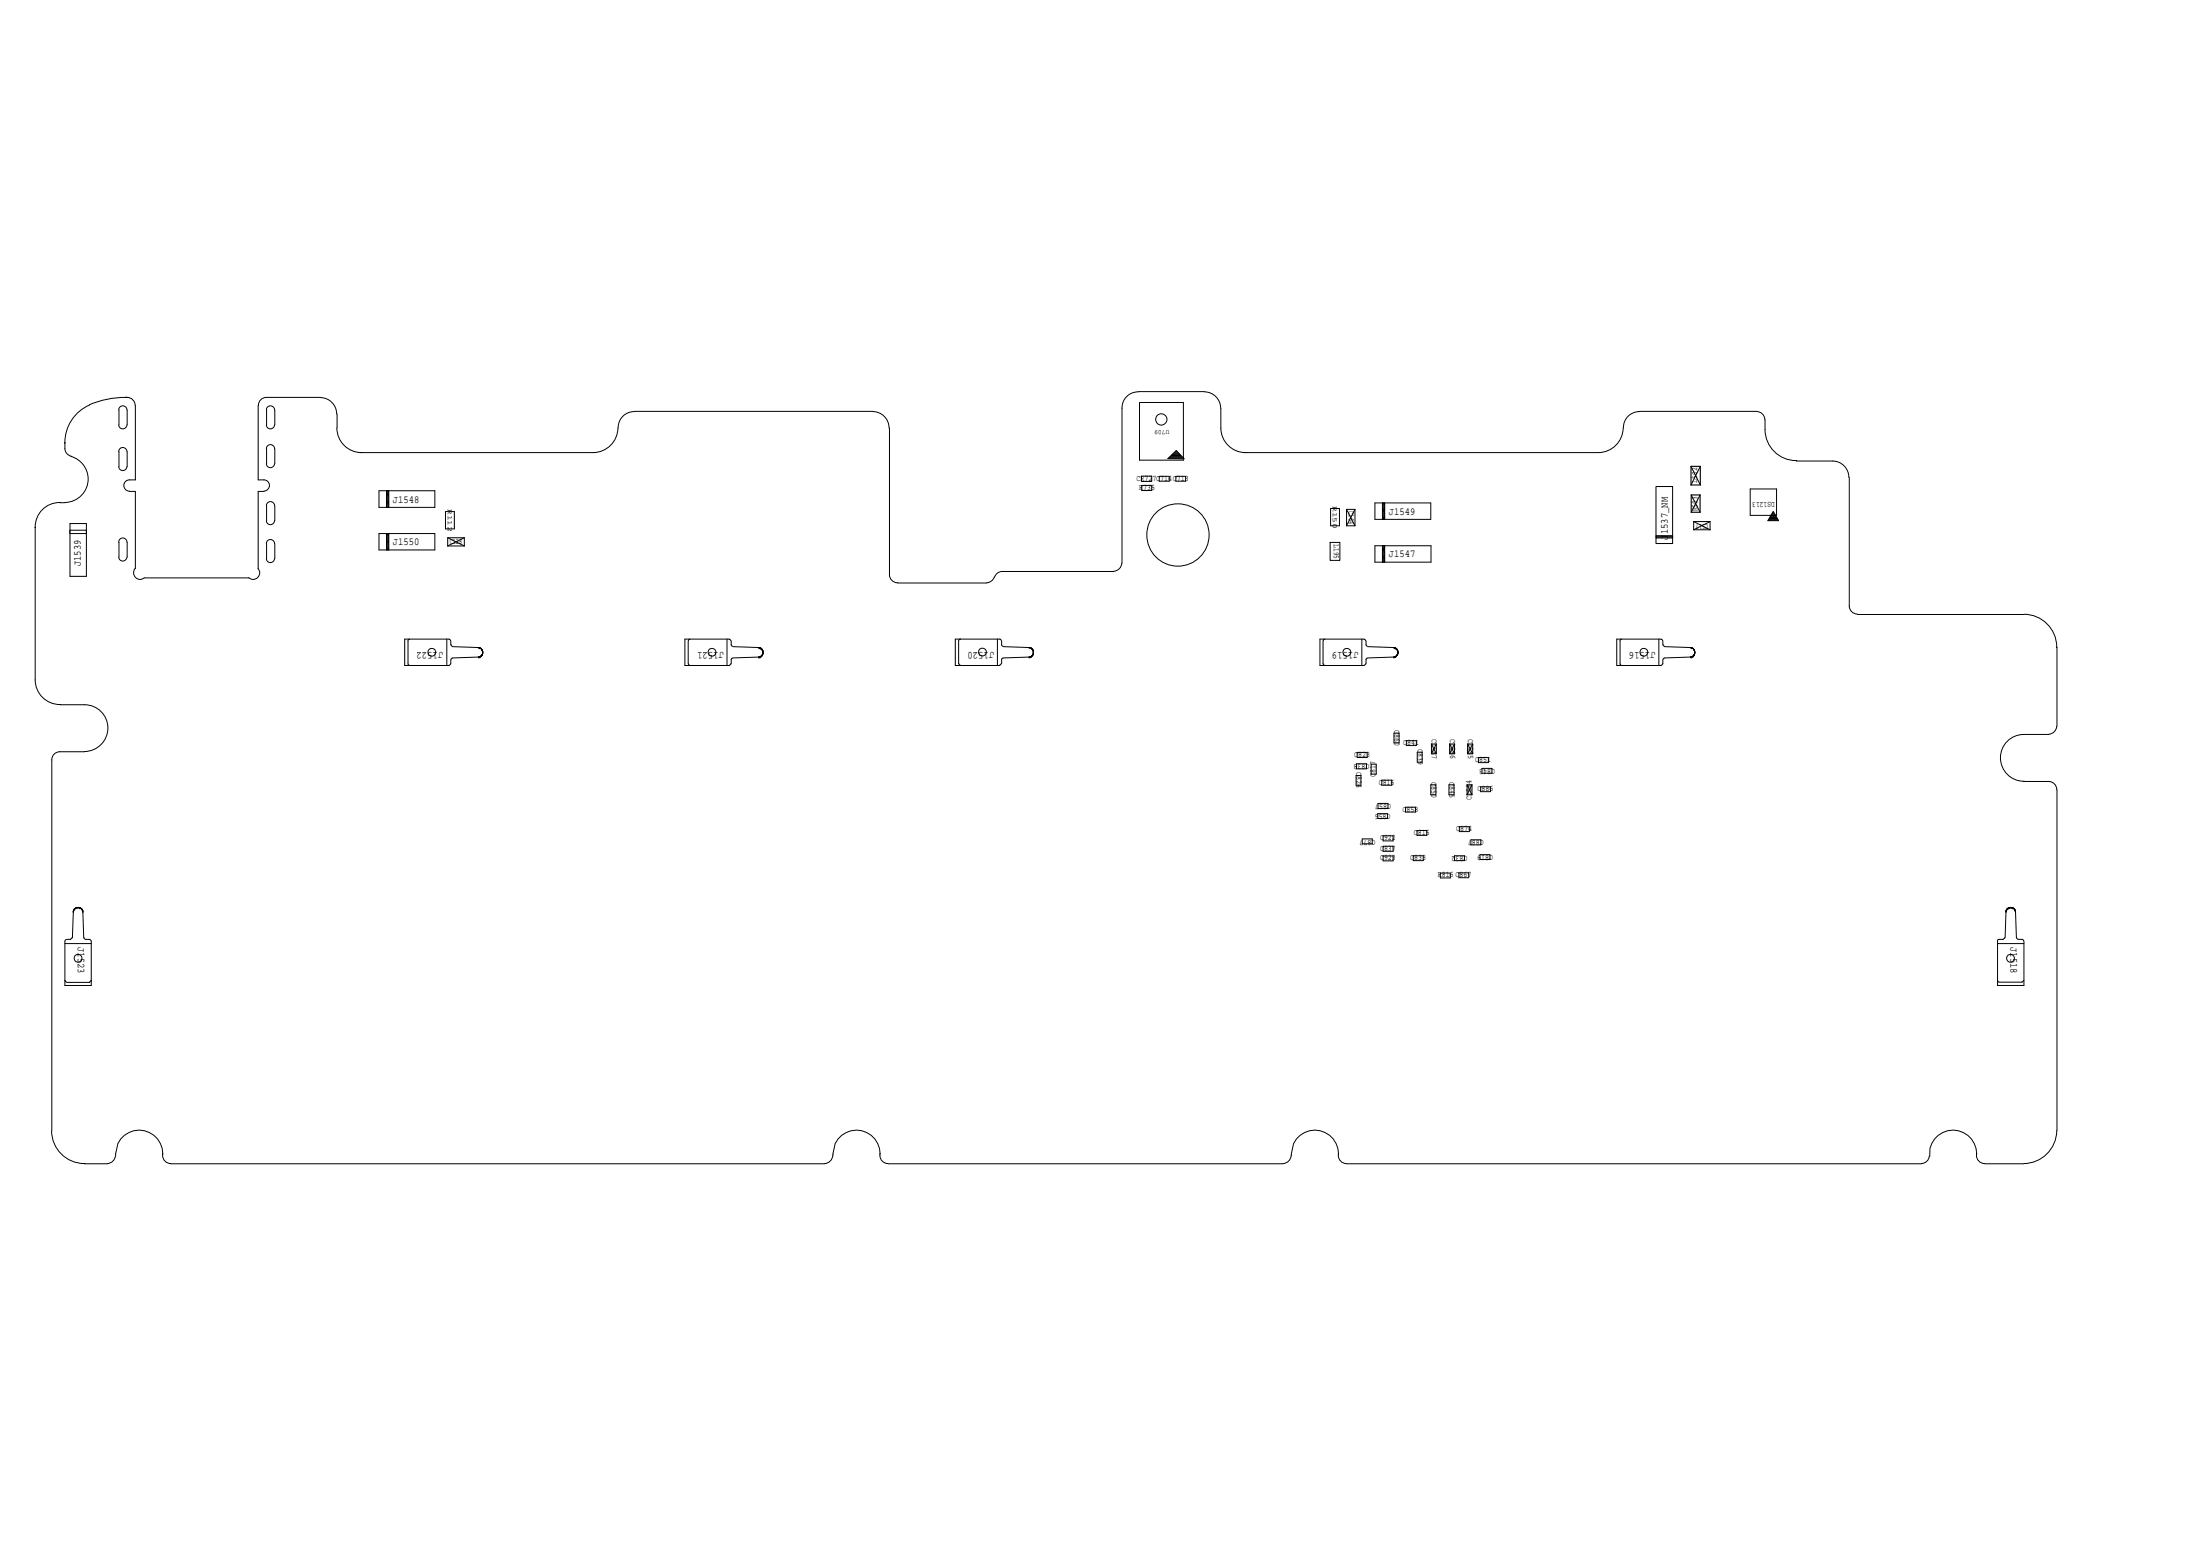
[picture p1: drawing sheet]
<svg xmlns="http://www.w3.org/2000/svg" width="420mm" height="297mm" viewBox="0 0 420 297" stroke-linecap="round" stroke-linejoin="round" font-family="sans-serif">
<g fill="none" stroke="#000" stroke-width=".19">
<path d="M17.1 77.3a17.7 17.7 0 0 1 7.1-1.4h-.2a1.56 1.56 0 0 1 1.8 1.5M17.1 77.3a7.8 7.8 0 0 0-4.7 7.3v-.1a2.13 2.13 0 0 0 .8 2.4l.4 .2M22.7 78.3a.78 .78 0 0 1 .8-.8 .78 .78 0 0 1 .7 .8M22.7 78.3v2.8M24.3 78.3v2.8M25.9 77.4v14.2h-1.1a1.08 1.08 0 0 0-1.1 1.1 1.08 1.08 0 0 0 1.1 1.1M49.3 77.4v14.2h1.1a1.08 1.08 0 0 1 1.1 1.1 1.08 1.08 0 0 1-1.1 1.1M52.4 78.3a.78 .78 0 0 0-.7-.8 .78 .78 0 0 0-.8 .8v2.8a.76 .76 0 0 0 .8 .8 .76 .76 0 0 0 .7-.8M52.5 78.3v2.8M61.2 75.9h-10.3a1.52 1.52 0 0 0-1.6 1.5M61.2 75.9a3.1 3.1 0 0 1 3.1 3.1M64.4 79v2.7"/>
<path d="M121.2 78.6a3.1 3.1 0 0 0-3.1 3.1M121.2 78.5h45.5M166.7 78.6a3.1 3.1 0 0 1 3.1 3.1M217.4 74.8a3.1 3.1 0 0 0-3.1 3.1v29.6M217.4 74.8h12.6M217.6 76.8h8.4v11h-8.4zM230 74.8a3.2 3.2 0 0 1 3.2 3.1v3.8a4.7 4.7 0 0 0 4.7 4.7h67.4a4.8 4.8 0 0 0 4.7-4.7M313.2 78.6a3.1 3.1 0 0 0-3.2 3.1M313.2 78.5h22.3M335.5 78.6a1.54 1.54 0 0 1 1.5 1.5M11.5 95.9a4.7 4.7 0 0 0-4.8 4.8v29.1a4.7 4.7 0 0 0 4.8 4.7M11.5 96h.9"/>
<path d="M13.4 99.9h3.1v10.1h-3.1zM13.5 87.1a4.5 4.5 0 0 1 3.3 4.9 4.5 4.5 0 0 1-4.4 3.9M22.7 89.1a.78 .78 0 0 0 .8 .7 .78 .78 0 0 0 .7-.7M22.7 86.2a.78 .78 0 0 1 .8-.8 .78 .78 0 0 1 .7 .8M22.7 81.1a.78 .78 0 0 0 .8 .8 .78 .78 0 0 0 .7-.8M22.7 86.2v2.9M24.3 86.2v2.9M24.8 93.8h1.1v14.7M50.4 93.8h-1.1v14.7M52.4 96.6a.78 .78 0 0 0-.7-.8 .78 .78 0 0 0-.8 .8v2.8a.76 .76 0 0 0 .8 .8 .76 .76 0 0 0 .7-.8M52.4 85.7a.78 .78 0 0 0-.7-.8 .78 .78 0 0 0-.8 .8v2.8a.76 .76 0 0 0 .8 .8 .76 .76 0 0 0 .7-.8M52.5 85.7v2.8"/>
<path d="M52.5 96.6v2.8M64.3 81.7a4.7 4.7 0 0 0 4.8 4.7h44.2a4.8 4.8 0 0 0 4.7-4.7M72.4 93.7h10.6v3.2h-10.6zM73.8 96.8h.4M73.8 96.6h.4M73.8 96.4h.4M73.8 96.3h.4M73.8 96.1h.4M73.8 95.9h.4M73.8 95.8h.4M73.8 95.6h.4M73.8 95.4h.4"/>
<path d="M73.8 95.2h.4M73.8 95.1h.4M73.8 94.9h.4M73.8 94.7h.4M73.8 94.6h.4M73.8 94.4h.4M73.8 94.2h.4M73.8 94.1h.4M73.8 93.9h.4M73.8 93.7h.4M73.8 93.7v3.2M74.2 93.7v3.2"/>
<path d="M85.1 97.7h1.7v3.3h-1.7zM169.9 81.7v28a1.54 1.54 0 0 0 1.5 1.6M218 90.9h2v1h-2zM218 92.7h2v.9h-2zM221.4 90.9h1.9v1h-1.9zM223 87.5l1.7-1.5 1.4 1.6zM223.1 87.5h2.9M223.3 87.3h2.5M223.5 87.1h2.2M223.7 87h1.8M223.8 86.8h1.6M224 86.6h1.2"/>
<path d="M224.2 86.4h.8M224.4 86.3h.5M224.6 86.1h.1M224.6 90.9h1.8v1h-1.8zM254.1 97.1h1.7v3.3h-1.7zM257.2 97.2v3.2M257.2 97.2h1.6M257.2 97.2l1.6 3.2M258.8 97.2l-1.6 3.2M258.8 97.2v3.2M262.6 96h10.7v3.1h-10.7zM264 99h.4"/>
<path d="M264 98.8h.4M264 98.6h.4M264 98.5h.4M264 98.3h.4M264 98.1h.4M264 98h.4M264 97.8h.4M264 97.6h.4M264 97.5h.4M264 97.3h.4M264 97.1h.4M264 96.9h.4"/>
<path d="M264 96.8h.4M264 96.6h.4M264 96.4h.4M264 96.3h.4M264 96.1h.4M264 96v3.1M264.4 96v3.1M316.3 92.9h3.1v10.9h-3.1zM322.9 89l1.8 3.6M323 94.5l1.7 3.3M323.5 99.6v1.5M323.5 99.6h3.1"/>
<path d="M323.5 99.6l3.1 1.5M324.7 94.5l-1.7 3.3M324.7 89l-1.8 3.6M326.6 99.6v1.5M326.6 99.6l-3.1 1.5M334.3 93.3h5v5.1h-5zM337.1 80.1a7.5 7.5 0 0 0 1.1 5.4 5.9 5.9 0 0 0 4.9 2.4M337.7 99.3h1.9M337.8 99.1h1.7M337.9 99h1.5M338 98.8h1.3M338.1 98.6h1.1"/>
<path d="M338.2 98.5h.9M338.3 98.3h.7M338.4 98.1h.6M338.5 98h.3M338.6 97.8h.1M338.7 97.7l1 1.7h-2.1zM343.1 88h6.9a3.1 3.1 0 0 1 3.1 3.1M353.2 91.1v24.6a1.54 1.54 0 0 0 1.5 1.5M13.3 101.2h3.2v.7h-3.2zM22.7 106.3a.78 .78 0 0 0 .8 .8 .78 .78 0 0 0 .7-.8M22.7 103.5a.78 .78 0 0 1 .8-.8 .78 .78 0 0 1 .7 .8M22.7 103.5v2.8"/>
<path d="M24.3 103.5v2.8M25.8 108.5a1.26 1.26 0 0 0 .1 1.7 1.26 1.26 0 0 0 1.7 .1M27.6 110.3h19.9M49.3 108.5a1.23 1.23 0 0 1-.1 1.7 1.23 1.23 0 0 1-1.7 .1M52.4 103.8a.78 .78 0 0 0-.7-.8 .78 .78 0 0 0-.8 .8v2.8a.76 .76 0 0 0 .8 .8 .76 .76 0 0 0 .7-.8M52.5 103.8v2.8M72.4 101.9h10.6v3.1h-10.6zM73.8 104.9h.4M73.8 104.7h.4M73.8 104.6h.4M73.8 104.4h.4M73.8 104.2h.4"/>
<path d="M73.8 102.5h.4M73.8 102.4h.4M73.8 104.1h.4M73.8 103.9h.4M73.8 103.7h.4M73.8 103.5h.4M73.8 103.4h.4M73.8 103.2h.4M73.8 103h.4M73.8 102.9h.4M73.8 102.7h.4M73.8 102.2h.4"/>
<path d="M73.8 102h.4M73.8 101.9v3.1M74.2 101.9v3.1M85.5 104.2h3.2M85.5 102.7l3.2 1.5M85.5 102.7v1.5M85.5 102.7h3.2M88.7 102.7v1.5M88.7 102.7l-3.2 1.5M171.4 111.3h17.1M189.9 110.2a1.64 1.64 0 0 1-1.4 1.1M212.7 109.1h-21.3a1.54 1.54 0 0 0-1.5 1.1"/>
<path d="M214.2 107.5a1.64 1.64 0 0 1-1.5 1.6M254 103.5h1.9v3.5h-1.9zM257.2 100.4h1.6M262.6 104.2h10.7v3.1h-10.7zM264 107.3h.4M264 107.1h.4M264 106.9h.4M264 106.8h.4M264 106.6h.4M264 106.4h.4M264 106.3h.4M264 106.1h.4"/>
<path d="M264 105.9h.4M264 105.7h.4M264 105.6h.4M264 105.4h.4M264 105.2h.4M264 105.1h.4M264 104.9h.4M264 104.7h.4M264 104.6h.4M264 104.4h.4M264 104.2h.4M264 104.2v3.1"/>
<path d="M264.4 104.2v3.1M316.3 102.5h3.1M316.3 102.4h3.1M316.3 102.3h3.1v.4h-3.1zM323.5 101.1h3.1M354.7 117.3h31.8M386.5 117.3a6.3 6.3 0 0 1 6.3 6.3M11.5 134.5h4.7a4.5 4.5 0 0 1 4.4 4.5 4.5 4.5 0 0 1-4.4 4.5M78.2 122l-.3 .3v4.4l.3 .3M85.3 122v5M85.8 122l.3 .3M85.8 122h-8.5v5h8.5"/>
<path d="M86.1 126.7l-.3 .3M86.1 122.3v.8M86.1 125.9v.8M86.1 123.1l.3 .3M86.4 125.6l-.3 .3M86.4 123.4l4.9 .2M91.3 123.6l.3 .1M91.3 125.4l-4.9 .2M91.4 123.6h.1M91.4 125.4h.1M91.6 123.7h.1M91.6 125.4h.1"/>
<path d="M91.6 123.7l.3 .1M91.6 125.4h-.3M91.7 125.3h.1M91.8 125.3h.1M91.9 125.3l-.3 .1M91.9 123.8l.2 .3M91.9 123.8l.1 .2M91.9 123.8h.1M91.9 125.2h.1M91.9 123.9h.1M92 124h.1M92 125.1l-.1 .2"/>
<path d="M92 124l.2 .5M92.1 124.1h.1M92.1 125h.1M92.1 124.1l.1 .3M92.1 125l-.1 .1M92.1 124.9h.1M92.1 124.8h.1M92.1 124.8v.2M92.2 124.4h.1M92.2 124.6h.1M92.2 124.5l-.2 .6M92.2 124.4l-.1 .4"/>
<path d="M131.4 122.3v4.4M131.5 126.7l.2 .3M131.7 122l-.2 .3M138.8 122v5M139.3 122l.3 .3M139.3 122h-8.5v5h8.5M139.6 126.7l-.3 .3M139.6 122.3v.8l.3 .3M139.9 125.6l-.2 .2-.1 .9M139.9 123.4l5 .2M144.9 123.6h.1M144.9 125.4h.1"/>
<path d="M144.9 123.6l.2 .1M144.9 125.4h.2M144.9 125.4l-5 .2M145.1 123.7h.1M145.1 125.4h.1M145.1 123.7l.3 .1M145.1 123.7h.2M145.2 123.7h.1M145.2 125.4h.1M145.2 125.4h-.1M145.3 123.7h.1M145.3 123.7l.3 .3"/>
<path d="M145.4 123.8h.1M145.4 125.3h.1M145.4 125.3l-.5 .1M145.4 123.9h.1M145.5 123.9h.1M145.5 125.1l-.1 .1M145.5 125.1h.1M145.5 124h.1M145.6 125.1l-.4 .3M145.6 124l.1 .2M145.6 124.1h.1M145.7 124.2h.1"/>
<path d="M145.7 124.4h.1M145.7 124.6h.1M145.7 124.8h.1M145.7 124.8l-.1 .3M145.7 124.2v.6M183.1 122.3v4.4M183.1 126.7l.3 .3M183.4 122h-.2l-.1 .3M190.5 122v5M191.2 126.7l-.3 .3M191.2 122.3l-.2-.3h-8.6v5h8.6M191.3 122.3v.8l.2 .3"/>
<path d="M191.5 125.6l-.2 .2v.9M191.6 123.4l4.9 .2M196.5 123.6h.1M196.5 125.4h.1M196.5 123.6h.2M196.5 123.6l.5 .2M196.5 125.4l-4.9 .2M196.7 123.6h.1M196.7 125.4h.1M196.7 123.6l.5 .4M196.7 125.4h-.2M196.8 125.4h-.3"/>
<path d="M196.8 125.3h.1M196.9 125.3h.1M196.9 125.3l-.1 .1M197 123.8h.1M197 125.3h.1M197 125.3l-.2 .1M197.1 123.8v.1M197.1 125.2h.1M197.1 125.1h.1M197.2 124h.1M197.2 125.1l-.3 .2M197.2 124l.1 .2"/>
<path d="M197.2 125.1h.1M197.3 125h.1M197.3 124.1h.1M197.3 124.8h.1M197.3 124.9l-.1 .2M197.3 124.8v.2M197.3 124.3h.1M197.3 124.5h.1M197.3 124.7h.1M197.3 124.2v.6M197.3 124.8l-.1 .3M252.7 122.3v4.4"/>
<path d="M252.7 126.7l.3 .3M253 122l-.3 .3M260.1 122v5M260.5 122l.3 .3M260.6 122h-8.5v5h8.5M260.8 126.7l-.3 .3M260.9 122.3v.8l.2 .3M261.1 125.6l-.2 .2v.9M261.2 123.4l4.9 .2M266.1 123.6l.3 .1M266.1 125.4l-4.9 .2M266.1 123.6l.2 .1"/>
<path d="M266.2 123.6h.1M266.2 125.4h.1M266.2 140h1v1.8h-1zM266.3 123.7h.1M266.3 123.7h.3M266.3 125.4h-.2M266.4 123.7l.2 .1M266.4 125.4h-.3M266.5 123.7h.1M266.5 125.3h.1M266.5 125.3l-.2 .1M266.6 123.7h.1"/>
<path d="M266.6 125.3h.1M266.6 123.7l.1 .2M266.6 125.3l-.2 .1M266.6 125.3h-.1M266.6 123.8l.4 .7M266.6 123.8h.1M266.7 123.9h.1M266.8 123.9l.2 .8-.4 .6M266.9 124.1h.1M266.9 124.9h.1M266.9 124.8h.1M267 124.5h.1"/>
<path d="M267 124.5l-.4 .8M309.7 122l-.3 .3v4.4l.3 .3M316.8 122v5M317.2 122l.3 .3 .1 .8M317.3 122h-8.5v5h8.5M317.5 126.7l-.3 .3M317.6 125.9v.8M317.6 123.1l.3 .3M317.9 125.6l-.3 .3M317.9 123.4l4.9 .2M322.8 123.6h.1M322.8 125.4l-4.9 .2"/>
<path d="M322.8 123.6l.3 .1M322.9 123.6h.1M322.9 125.4h.1M322.9 123.6l.2 .1M323.1 123.7h.1M323.1 125.4h.1M323.1 123.7l.2 .1M323.1 125.4h-.3M323.2 125.3h.1M323.3 125.3h.1M323.3 125.3l-.2 .1M323.3 123.8l.3 .4"/>
<path d="M323.3 123.8l.2 .2M323.4 125.2h.1M323.5 124h.1M323.5 125.1l-.2 .2M323.5 124l.2 .5M323.5 125h.1M323.6 124.9h.1M323.6 125l-.1 .1M323.6 124.2h.1M323.6 124.8h.1M323.6 124.2l.1 .2M323.6 124.8v.1"/>
<path d="M323.7 124.4h.1M323.7 124.6h.1M323.7 124.5l-.2 .6M323.7 124.4l-.1 .4M392.8 138.6a1.64 1.64 0 0 1-1.5 1.6M392.8 123.6v15M16.2 143.5h-4.7a1.52 1.52 0 0 0-1.6 1.6v70.8M259 148h.9v1.9h-.9zM259.1 145.8h1.9v1h-1.9zM259.2 143.6h1.9v1h-1.9zM261.9 145.9h.9v1.9h-.9zM263.1 155.3h1.9v1h-1.9z"/>
<path d="M263.2 153.4h1.9v.9h-1.9zM263.9 148.9h1.9v1h-1.9zM264.1 159.6h2v.9h-2zM268.4 154.1h1.9v.9h-1.9zM268.6 141.4h1.9v.9h-1.9zM270.6 158.5h1.9v1h-1.9zM270.7 143.6h.9v1.9h-.9zM273.3 149.8h.9v1.9h-.9zM273.4 143.9h.9M273.4 142h.9M273.4 142l.9 1.9M273.4 142v1.9"/>
<path d="M274.3 142v1.9M274.3 142l-.9 1.9M276.7 149.8h1v1.9h-1zM276.8 143.9h1M276.8 142l1 1.9M276.8 142h1M276.8 142v1.9M277.8 142v1.9M277.8 142l-1 1.9M278.7 157.8h1.9v.9h-1.9zM280.2 151.7h.9M280.2 149.8h.9"/>
<path d="M280.2 149.8v1.9M280.2 149.8l.9 1.9M280.3 143.9h1M280.3 142h1M280.3 142l1 1.9M280.3 142v1.9M281.1 149.8l-.9 1.9M281.1 149.8v1.9M281.3 142v1.9M281.3 142l-1 1.9M282.4 144.6h1.9v1h-1.9zM282.8 150.2h1.8v.9h-1.8z"/>
<path d="M283 146.7h1.9v.9h-1.9zM386.5 149.2h4.8a1.54 1.54 0 0 1 1.5 1.5M391.3 140.2h-4.7a4.5 4.5 0 0 0-4.6 4.5 4.5 4.5 0 0 0 4.6 4.4h-.1M392.8 150.7v65.2M12.4 179.7v8.4h5v-8.4M12.7 179.4l-.3 .2M12.7 179.3h.8M13.7 179l-.2 .3M14 174h.1M14 174.1l-.2 4.9M14 173.9h.1M14 173.8v.3"/>
<path d="M14 173.9v.2M14.1 173.7h.1M14.2 173.6l-.2 .2M14.2 173.6l-.2 .3M14.3 173.5l-.1 .1M14.3 173.4v.1M14.5 173.4h.1M14.7 173.3h.1M14.9 173.2h.1M14.9 173.2l-.7 .4M14.9 173.2l.5 .2M15.1 173.3h.1"/>
<path d="M15.3 173.3h.1M15.4 173.4l.3 .2M15.4 173.4l-.6-.2-.5 .2M15.7 173.6l.1 .2M15.7 173.6l.1 .3M15.7 173.7h.1M15.7 173.7l.1 .1M15.8 173.9v.2M15.8 173.8v.3M15.8 174h.1M15.8 174.1l.2 4.9M16 179l.3 .3"/>
<path d="M16.3 179.3h.8M17.1 179.4l.3 .2M260.2 160.1h1.9v1h-1.9zM264.1 161.5h2v1h-2zM264.1 163.4h2v.9h-2zM269.9 163.4h1.9v.9h-1.9zM275.1 166.7h1.9v.9h-1.9zM277.8 163.4h1.9v.9h-1.9zM278.6 166.6h1.9v1h-1.9zM280.9 160.3h1.9v1h-1.9zM282.6 163.2h2v.9h-2zM382.6 179.3l-1 .1-.1 .2v8.5h5v-8.5"/>
<path d="M382.9 179l-.3 .3M383.1 174h.1M383.1 174.1l-.2 4.9M383.1 173.8v.3M383.1 173.9v.2M383.2 173.7h.1M383.2 173.7l-.1 .2M383.3 173.6l-.2 .2M383.3 173.6l-.1 .1M383.4 173.5h.1M383.5 173.4l-.2 .2M383.5 173.4h.1"/>
<path d="M383.7 173.3h.1M383.8 173.3h.1M384 173.2h.1M384 173.2l-.5 .2M384 173.2l.5 .2M384.2 173.3h.1M384.2 173.3l-.7 .1M384.2 173.3l.3 .1M384.5 173.4h.1M384.5 173.4l.3 .2M384.6 173.4v.1M384.8 173.6l.1 .2"/>
<path d="M384.8 173.6l.1 .3M384.8 173.6v.1M384.8 173.7h.1M384.9 173.9h.1M384.9 173.8v.3M384.9 173.9v.2M384.9 174h.1M384.9 174.1l.2 4.9M385.1 179l.3 .3M385.4 179.3h.8l.2 .3M12.4 180.1h5M12.4 187.2l.3 .3"/>
<path d="M12.7 187.5h4.4M17.4 187.2l-.3 .3M381.5 187.2l.3 .3M381.5 180.1h5M381.8 187.5h4.4M386.4 187.2l-.2 .3M9.9 215.9a6.3 6.3 0 0 0 6.3 6.2M392.8 215.9a6.4 6.4 0 0 1-6.3 6.2M16.2 222.2h4.3M22 220.6a1.64 1.64 0 0 1-1.5 1.5M22.1 220.6a4.5 4.5 0 0 1 4.3-4.9 4.5 4.5 0 0 1 4.7 4.6 1.58 1.58 0 0 0 1.5 1.8M32.6 222.2h124.9"/>
<path d="M159 220.6a1.64 1.64 0 0 1-1.5 1.5M159.1 220.6a4.5 4.5 0 0 1 4.3-4.9 4.5 4.5 0 0 1 4.7 4.6 1.58 1.58 0 0 0 1.5 1.8M169.6 222.2h75.5M246.6 220.6a1.64 1.64 0 0 1-1.5 1.5M246.6 220.6a4.5 4.5 0 0 1 4.4-4.9 4.5 4.5 0 0 1 4.6 4.6 1.58 1.58 0 0 0 1.6 1.8M257.2 222.2h109.8M368.5 220.7a1.55 1.55 0 0 1-1.5 1.4M368.5 220.7a4.5 4.5 0 0 1 4.3-5 4.5 4.5 0 0 1 4.7 4.6 1.58 1.58 0 0 0 1.5 1.8M379 222.2h7.5"/>
<circle cx="221.8" cy="80.1" r="1.08"/>
<circle cx="225" cy="102.1" r="6"/>
<circle cx="82.5" cy="124.5" r=".75"/>
<circle cx="136" cy="124.5" r=".75"/>
<circle cx="187.6" cy="124.5" r=".75"/>
<circle cx="257.2" cy="124.5" r=".75"/>
<circle cx="313.9" cy="124.5" r=".75"/>
<circle cx="14.9" cy="182.9" r=".75"/>
<circle cx="384" cy="182.9" r=".75"/>
</g>
<path d="M322.9 89h1.8v3.6h-1.8zM323 94.5h1.7v3.3h-1.7z" fill="none" stroke="#000" stroke-width=".21"/>
<g font-size="2">
<text x="75" y="95.9">J1548</text>
<text x="265.2" y="98.3">J1549</text>
<text x="75" y="104.1">J1550</text>
<text x="265.2" y="106.4">J1547</text>
<text x="318.5" y="103" transform="rotate(-90 318.5 103)">J1537_NM</text>
<text x="15.4" y="108.1" transform="rotate(-90 15.4 108.1)">J1539</text>
<text x="84.7" y="124.5" transform="rotate(180 84.7 124.5)">J1522</text>
<text x="138.2" y="124.5" transform="rotate(180 138.2 124.5)">J1521</text>
<text x="189.9" y="124.5" transform="rotate(180 189.9 124.5)">J1520</text>
<text x="259.4" y="124.5" transform="rotate(180 259.4 124.5)">J1519</text>
<text x="316.2" y="124.5" transform="rotate(180 316.2 124.5)">J1516</text>
<text x="14.8" y="180.8" transform="rotate(90 14.8 180.8)">J1523</text>
<text x="384" y="180.8" transform="rotate(90 384 180.8)">J1518</text>
</g>
<g font-size="1.6">
<text x="217" y="91.7">CR727C714C713</text>
<text x="217.6" y="93.5">R735</text>
<text x="324.1" y="92.2" transform="rotate(-90 324.1 92.2)">L502</text>
<text x="339" y="95.9" transform="rotate(180 339 95.9)">DS1213</text>
<text x="257.6" y="97.6" transform="rotate(90 257.6 97.6)">C164</text>
<text x="324.2" y="97.6" transform="rotate(-90 324.2 97.6)">R503</text>
<text x="326.3" y="100" transform="rotate(180 326.3 100)">C517</text>
<text x="85.9" y="103.8">C128</text>
<text x="254.7" y="103.8" transform="rotate(90 254.7 103.8)">L195</text>
<text x="266.3" y="139.4" transform="rotate(90 266.3 139.4)">C860</text>
<text x="268" y="142.2">C841</text>
<text x="270.8" y="143" transform="rotate(90 270.8 143)">C839</text>
<text x="273.5" y="141.1" transform="rotate(90 273.5 141.1)">C1587</text>
<text x="276.9" y="141.1" transform="rotate(90 276.9 141.1)">C1586</text>
<text x="280.4" y="141.1" transform="rotate(90 280.4 141.1)">C1585</text>
<text x="258.6" y="144.5">C823</text>
<text x="259.1" y="147.4" transform="rotate(90 259.1 147.4)">C824</text>
<text x="261.6" y="145.9" transform="rotate(180 261.6 145.9)">C838</text>
<text x="262.7" y="148.4" transform="rotate(-90 262.7 148.4)">C817</text>
<text x="263.3" y="149.8">C816</text>
<text x="273.4" y="149.2" transform="rotate(90 273.4 149.2)">C850</text>
<text x="276.8" y="149.2" transform="rotate(90 276.8 149.2)">C845</text>
<text x="281.8" y="145.5">C851</text>
<text x="285.5" y="146.8" transform="rotate(180 285.5 146.8)">C843</text>
<text x="265.6" y="155.4" transform="rotate(180 265.6 155.4)">C856</text>
<text x="265.7" y="153.5" transform="rotate(180 265.7 153.5)">C857</text>
<text x="267.8" y="154.9">C858</text>
<text x="281" y="152.7" transform="rotate(-90 281 152.7)">C1584</text>
<text x="282.2" y="151">C886</text>
<text x="262.7" y="160.3" transform="rotate(180 262.7 160.3)">C877</text>
<text x="263.6" y="160.4">C922</text>
<text x="270" y="159.3">C815</text>
<text x="278.1" y="158.7">C874</text>
<text x="283.4" y="160.4" transform="rotate(180 283.4 160.4)">C887</text>
<text x="263.6" y="162.4">C837</text>
<text x="263.6" y="164.2">C923</text>
<text x="269.3" y="164.2">C833</text>
<text x="274.6" y="167.5">R816 C867</text>
<text x="280.3" y="163.4" transform="rotate(180 280.3 163.4)">C832</text>
<text x="285.1" y="163.2" transform="rotate(180 285.1 163.2)">C819</text>
</g>
<g font-size="1.3">
<text x="223.3" y="82" transform="rotate(180 223.3 82)">U709</text>
<text x="85.5" y="97.2" transform="rotate(90 85.5 97.2)">R112</text>
<text x="254.5" y="96.6" transform="rotate(90 254.5 96.6)">R150</text>
</g>
</svg>
